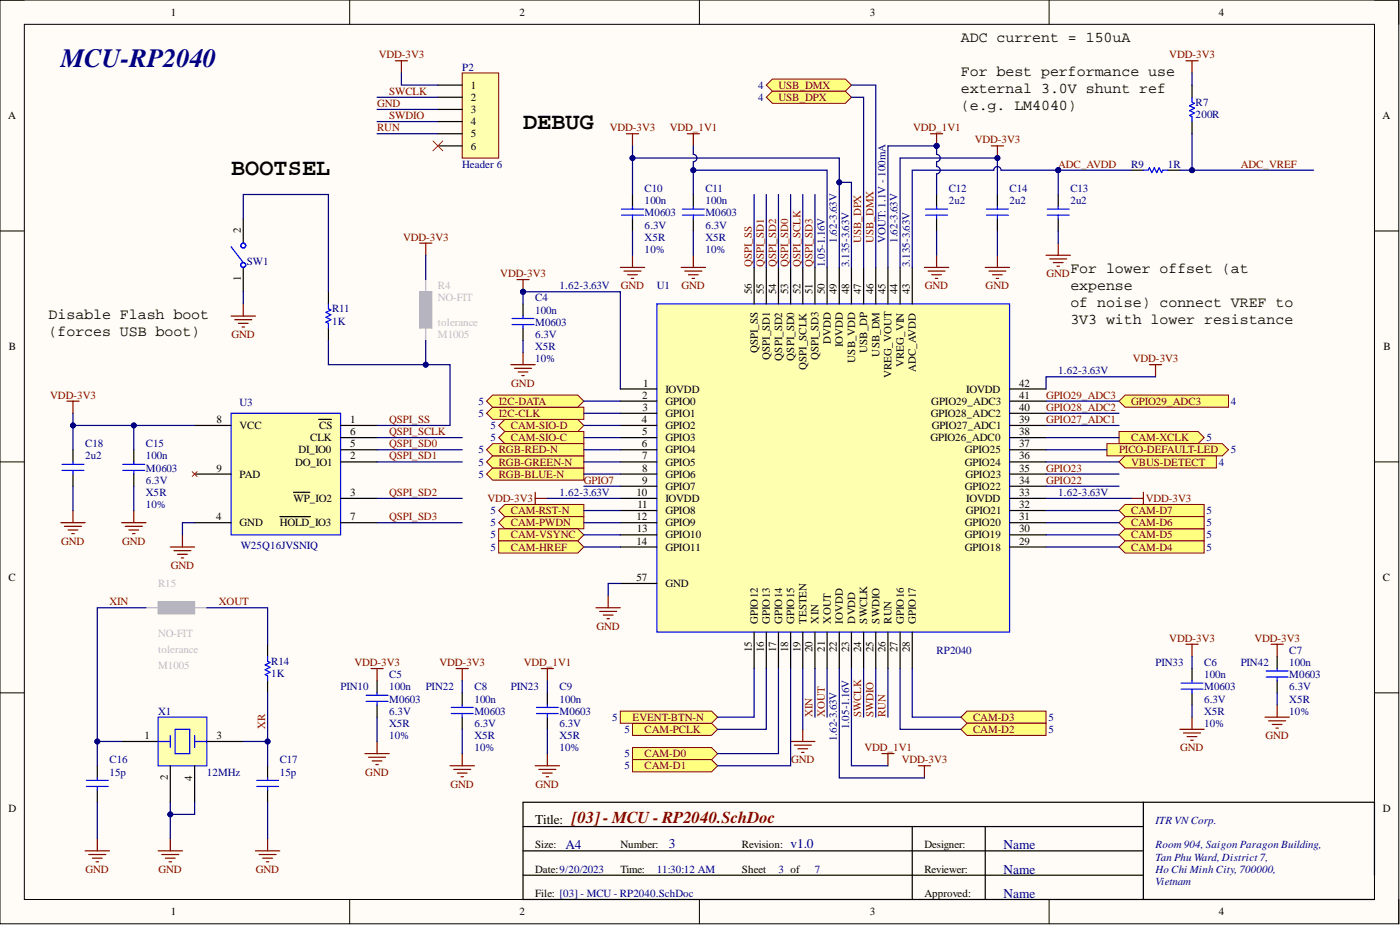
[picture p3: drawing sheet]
<svg xmlns="http://www.w3.org/2000/svg" width="292mm" height="193mm" viewBox="0 0 292 193" stroke-linecap="round" stroke-linejoin="round" font-family="sans-serif">
<path d="M0 0h291.8v192.7h-291.8z" fill-rule="evenodd" fill="#fffcf8"/>
<path d="M0 0h291.8v192.7h-291.8z" fill="none" stroke="#000" stroke-width=".21"/>
<path d="M5.1 5.1h281.7v182.5h-281.7z" fill-rule="evenodd" fill="#fffcf8"/>
<g fill="none" stroke="#000" stroke-width=".21">
<path d="M0 0h5.1M5.1 5.1h281.7v182.5h-281.7zM73 0v5.1M145.9 0v5.1M218.9 0v5.1M286.8 0h5v5.1M0 48.2h5.1M286.8 48.2h5M0 96.4h5.1M286.8 96.4h5M0 144.5h5.1M286.8 144.5h5"/>
<path d="M73 187.6v5.1M145.9 187.6v5.1M218.9 187.6v5.1M291.8 187.6v5.1"/>
</g>
<path d="M109.1 172.4h129.5M109.1 177.5h129.5M190.3 172.4v15.2M205.6 172.4v15.2M238.6 167.4v20.2M109.1 182.6h129.5M286.8 182.6v-15.2h-177.7v20.2h177.7" fill="none" stroke="#000" stroke-width=".25"/>
<circle cx="220.8" cy="35.5" r=".51" fill="#000080"/>
<circle cx="220.8" cy="35.5" r=".51" fill="none" stroke="#000080" stroke-width=".21"/>
<path d="M195.4 40.6v2.5M195.4 45.6v2.6M109.1 63.4v2.5M109.1 68.5v2.5M15.2 93.8v2.6M15.2 98.9v2.5M266.5 136.9v2.6M55.8 159.8v2.5M266.5 142v2.5M55.8 164.8v2.6" fill="none" stroke="#000" stroke-width=".25"/>
<g fill="none" stroke="#000bff" stroke-width=".25">
<path d="M193.1 44.9h4.6M193.1 43.6h4.6M195.4 43.1v.5M195.4 44.9v.7M106.8 67.7h4.6M106.8 66.4h4.6M109.1 65.9v.5M109.1 67.7v.8M12.9 98.1h4.6M12.9 96.9h4.6M15.2 96.4v.5M15.2 98.1v.8"/>
<path d="M264.2 140h4.6M266.5 139.5v.5M264.2 141.2h4.6M266.5 141.2v.8M53.5 164.1h4.6M53.5 162.8h4.6M55.8 162.3v.5M55.8 164.1v.7"/>
</g>
<path d="M137 63.4h73.6v68.5h-73.6z" fill-rule="evenodd" fill="#ffffb0"/>
<path d="M137 63.4h73.6v68.5h-73.6z" fill="none" stroke="#000bff" stroke-width=".25"/>
<g fill="none" stroke="#000" stroke-width=".25">
<path d="M157.3 55.8v7.6M159.9 55.8v7.6M162.4 55.8v7.6M165 55.8v7.6M167.5 55.8v7.6M170 55.8v7.6M172.6 55.8v7.6M175.1 55.8v7.6M177.6 55.8v7.6M180.2 55.8v7.6M182.7 55.8v7.6M185.3 55.8v7.6"/>
<path d="M187.8 55.8v7.6M190.3 55.8v7.6M129.4 81.1h7.6M129.4 83.7h7.6M129.4 86.2h7.6M129.4 88.8h7.6M129.4 91.3h7.6M129.4 93.8h7.6M129.4 96.4h7.6M129.4 98.9h7.6M210.6 81.1h7.7M210.6 83.7h7.7"/>
<path d="M210.6 86.2h7.7M210.6 88.8h7.7M210.6 91.3h7.7M210.6 93.8h7.7M210.6 96.4h7.7M210.6 98.9h7.7M129.4 101.4h7.6M129.4 104h7.6M129.4 106.5h7.6M129.4 109h7.6M129.4 111.6h7.6M129.4 114.1h7.6"/>
<path d="M210.6 101.4h7.7M210.6 104h7.7M210.6 106.5h7.7M210.6 109h7.7M210.6 111.6h7.7M210.6 114.1h7.7M129.4 121.7h7.6M157.3 131.9v7.6M159.9 131.9v7.6M162.4 131.9v7.6M165 131.9v7.6M167.5 131.9v7.6"/>
<path d="M170 131.9v7.6M172.6 131.9v7.6M175.1 131.9v7.6M177.6 131.9v7.6M180.2 131.9v7.6M182.7 131.9v7.6M185.3 131.9v7.6M187.8 131.9v7.6M190.3 131.9v7.6"/>
</g>
<path d="M87.6 60.9h2.5v7.6h-2.5z" fill-rule="evenodd" fill="#bfbebc"/>
<path d="M88.8 58.3v2.6M87.6 60.9h2.5v7.6h-2.5zM88.8 68.5v2.5" fill="none" stroke="#bfbebc" stroke-width=".25"/>
<path d="M208.1 40.6v2.5M208.1 45.6v2.6M96.4 144.5v2.6M96.4 149.6v2.5" fill="none" stroke="#000" stroke-width=".25"/>
<path d="M205.8 44.9h4.6M205.8 43.6h4.6M208.1 43.1v.5M208.1 44.9v.7M94.2 148.9h4.5M94.2 147.6h4.5M96.4 147.1v.5M96.4 148.9v.7" fill="none" stroke="#000bff" stroke-width=".25"/>
<path d="M33 125.5h7.6v2.6h-7.6z" fill-rule="evenodd" fill="#bfbebc"/>
<path d="M30.5 126.8h2.5M33 125.5h7.6v2.6h-7.6zM40.6 126.8h2.5" fill="none" stroke="#bfbebc" stroke-width=".25"/>
<path d="M144.7 40.6v2.5M144.7 45.6v2.6M78.7 142v2.5M78.7 147.1v2.5" fill="none" stroke="#000" stroke-width=".25"/>
<path d="M142.4 44.9h4.5M142.4 43.6h4.5M144.7 43.1v.5M144.7 44.9v.7M76.4 146.3h4.6M76.4 145h4.6M78.7 144.5v.5M78.7 146.3v.8" fill="none" stroke="#000bff" stroke-width=".25"/>
<path d="M33 149.6h10.1v10.2h-10.1z" fill-rule="evenodd" fill="#ffffb0"/>
<g fill="none" stroke="#000bff" stroke-width=".25">
<path d="M129.7 44.9h4.6M129.7 43.6h4.6M132 43.1v.5M132 44.9v.7M218.5 44.9h4.6M218.5 43.6h4.6M220.8 43.1v.5M220.8 44.9v.7M25.6 98.1h4.6M25.6 96.9h4.6M27.9 96.4v.5M27.9 98.1v.8"/>
<path d="M33 149.6h10.1v10.2h-10.1zM33 154.7h2.5M35.5 153.4v2.6M36.5 152.1h3.1v5.1h-3.1zM40.6 153.4v2.6M40.6 154.7h2.5M18 164.1h4.6M18 162.8h4.6M20.3 162.3v.5M20.3 164.1v.7"/>
</g>
<path d="M132 40.6v2.5M132 45.6v2.6M220.8 40.6v2.5M220.8 45.6v2.6M27.9 93.8v2.6M27.9 98.9v2.5M20.3 159.8v2.5M25.4 154.7h7.6M35.5 159.8v7.6M40.6 159.8v7.6M43.1 154.7h7.7M20.3 164.8v2.6" fill="none" stroke="#000" stroke-width=".25"/>
<path d="M48.2 86.2h22.9v25.4h-22.9z" fill-rule="evenodd" fill="#ffffb0"/>
<path d="M48.2 86.2h22.9v25.4h-22.9zM111.9 148.9h4.6M111.9 147.6h4.6M114.2 147.1v.5M114.2 148.9v.7M246.4 143.8h4.6M246.4 142.5h4.6M248.7 142v.5M248.7 143.8v.7" fill="none" stroke="#000bff" stroke-width=".25"/>
<g fill="none" stroke="#000" stroke-width=".25">
<path d="M40.6 88.8h7.6M40.6 98.9h7.6M66.5 87.5h2.7M71.1 88.8h7.6M71.1 96.4h7.6M71.1 93.8h7.6M71.1 91.3h7.6M40.6 109h7.6M58.4 107.8h6.4M61.2 102.7h3.5M71.1 104h7.6M71.1 109h7.6"/>
<path d="M248.7 139.5v2.5M114.2 144.5v2.6M114.2 149.6v2.5M248.7 144.5v2.6"/>
</g>
<g fill="none" stroke="#800000" stroke-width=".25">
<path d="M143.4 27.9h2.5M144.7 27.9v2.5M107.9 58.3h2.5M109.1 58.3v2.6M106.6 76.1h5.1M107.3 76.8h3.6M108.1 77.6h2M108.9 78.4h.5M109.1 73.5v2.6M124.4 126.8h5M125.1 127.6h3.6M125.9 128.3h2"/>
<path d="M126.6 129.1h.5M126.9 124.3v2.5M76.1 157.2h5.1M76.9 158h3.5M77.7 158.7h2M78.4 159.5h.5M78.7 154.7v2.5M165 154.7h5M165.7 155.4h3.6M166.5 156.2h2M167.2 157h.5M167.5 152.1v2.6"/>
</g>
<circle cx="109.1" cy="60.9" r=".51" fill="#000080"/>
<circle cx="109.1" cy="60.9" r=".51" fill="none" stroke="#000080" stroke-width=".21"/>
<g fill="none" stroke="#800000" stroke-width=".25">
<path d="M130.7 27.9h2.5M132 27.9v2.5M194.1 27.9h2.6M195.4 27.9v2.5M129.4 55.8h5.1M130.2 56.6h3.5M131 57.3h2M131.7 58.1h.5M132 53.3v2.5M142.1 55.8h5.1M142.9 56.6h3.5M143.6 57.3h2.1"/>
<path d="M144.4 58.1h.5M144.7 53.3v2.5M192.9 55.8h5M193.6 56.6h3.6M194.4 57.3h2M195.2 58.1h.5M195.4 53.3v2.5M218.3 53.3h5M219 54h3.6M219.8 54.8h2M220.5 55.5h.5M220.8 50.7v2.6"/>
<path d="M239.8 76.1h2.6M241.1 76.1v2.5M95.2 139.5h2.5M96.4 139.5v2.5M112.9 139.5h2.6M114.2 139.5v2.5M246.2 152.1h5M246.9 152.9h3.6M247.7 153.7h2M248.5 154.4h.5M248.7 149.6v2.5M263.9 149.6h5.1"/>
<path d="M264.7 150.4h3.5M265.5 151.1h2M266.2 151.9h.5M266.5 147.1v2.5"/>
</g>
<circle cx="195.4" cy="30.4" r=".51" fill="#000080"/>
<circle cx="195.4" cy="30.4" r=".51" fill="none" stroke="#000080" stroke-width=".21"/>
<g fill="none" stroke="#800000" stroke-width=".25">
<path d="M247.4 12.7h2.6M248.7 12.7v2.5M206.8 30.4h2.6M208.1 30.4v2.6M14 83.7h2.5M15.2 83.7v2.5M25.4 109h5.1M26.1 109.8h3.6M26.9 110.6h2M27.7 111.3h.5M27.9 106.5v2.5M35.5 114.1h5.1"/>
<path d="M36.3 114.9h3.5M37.1 115.6h2M37.8 116.4h.5M38.1 111.6v2.5M17.8 177.5h5M18.5 178.3h3.6M19.3 179h2M20 179.8h.6M20.3 175v2.5M33 177.5h5.1M33.8 178.3h3.5M34.5 179h2"/>
<path d="M35.3 179.8h.5M35.5 175v2.5M53.3 177.5h5.1M54.1 178.3h3.5M54.8 179h2M55.6 179.8h.5M55.8 175v2.5"/>
</g>
<circle cx="208.1" cy="33" r=".51" fill="#000080"/>
<circle cx="208.1" cy="33" r=".51" fill="none" stroke="#000080" stroke-width=".21"/>
<g fill="none" stroke="#800000" stroke-width=".25">
<path d="M87.6 50.7h2.5M88.8 50.7v2.6M205.6 55.8h5M206.3 56.6h3.6M207.1 57.3h2M207.8 58.1h.6M208.1 53.3v2.5M48.2 65.9h5.1M49 66.7h3.5M49.7 67.5h2.1M50.5 68.2h.5M50.8 63.4v2.5"/>
<path d="M12.7 109h5.1M13.5 109.8h3.5M14.2 110.6h2M15 111.3h.5M15.2 106.5v2.5M111.7 102.7v2.5M111.7 104h2.5M236 104h2.6M238.6 102.7v2.5M93.9 159.8h5.1M96.4 157.2v2.6M111.7 159.8h5"/>
<path d="M114.2 157.2v2.6M184 157.2h2.5M185.3 157.2v2.6M191.6 159.8h2.5M192.9 159.8v2.5M94.7 160.5h3.5M95.4 161.3h2.1M96.2 162h.5M112.4 160.5h3.6M113.2 161.3h2M113.9 162h.6"/>
</g>
<path d="M40.1 98.4l1 1M41.1 98.4l-1 1" fill="none" stroke="#f00" stroke-width=".21"/>
<path d="M104.1 88.8l1.2-1.3h15.2l1.3 1.3-1.3 1.2h-15.2z" fill-rule="evenodd" fill="#ffff80"/>
<path d="M104.1 88.8l1.2-1.3h15.2l1.3 1.3-1.3 1.2h-15.2z" fill="none" stroke="#800000" stroke-width=".21"/>
<path d="M104.1 91.3l1.2-1.3h16.5v2.6h-16.5z" fill-rule="evenodd" fill="#ffff80"/>
<path d="M104.1 91.3l1.2-1.3h16.5v2.6h-16.5z" fill="none" stroke="#800000" stroke-width=".21"/>
<path d="M104.1 109l1.2-1.2h16.5v2.5h-16.5z" fill-rule="evenodd" fill="#ffff80"/>
<path d="M104.1 109l1.2-1.2h16.5v2.5h-16.5z" fill="none" stroke="#800000" stroke-width=".21"/>
<path d="M233.5 90h16.5l1.2 1.3-1.2 1.3h-16.5z" fill-rule="evenodd" fill="#ffff80"/>
<path d="M233.5 90h16.5l1.2 1.3-1.2 1.3h-16.5z" fill="none" stroke="#800000" stroke-width=".21"/>
<path d="M132 150.9h16.5l1.2 1.2-1.2 1.3h-16.5z" fill-rule="evenodd" fill="#ffff80"/>
<path d="M132 150.9h16.5l1.2 1.2-1.2 1.3h-16.5z" fill="none" stroke="#800000" stroke-width=".21"/>
<path d="M233.5 111.6l1.2-1.3h16.5v2.5h-16.5z" fill-rule="evenodd" fill="#ffff80"/>
<path d="M233.5 111.6l1.2-1.3h16.5v2.5h-16.5z" fill="none" stroke="#800000" stroke-width=".21"/>
<path d="M233.5 109l1.2-1.2h16.5v2.5h-16.5z" fill-rule="evenodd" fill="#ffff80"/>
<path d="M233.5 109l1.2-1.2h16.5v2.5h-16.5z" fill="none" stroke="#800000" stroke-width=".21"/>
<path d="M233.5 106.5l1.2-1.3h16.5v2.6h-16.5z" fill-rule="evenodd" fill="#ffff80"/>
<path d="M233.5 106.5l1.2-1.3h16.5v2.6h-16.5z" fill="none" stroke="#800000" stroke-width=".21"/>
<path d="M233.5 114.1l1.2-1.3h16.5v2.6h-16.5z" fill-rule="evenodd" fill="#ffff80"/>
<path d="M233.5 114.1l1.2-1.3h16.5v2.6h-16.5z" fill="none" stroke="#800000" stroke-width=".21"/>
<path d="M200.5 149.6l1.3-1.3h16.5v2.6h-16.5z" fill-rule="evenodd" fill="#ffff80"/>
<path d="M200.5 149.6l1.3-1.3h16.5v2.6h-16.5z" fill="none" stroke="#800000" stroke-width=".21"/>
<path d="M200.5 152.1l1.3-1.2h16.5v2.5h-16.5z" fill-rule="evenodd" fill="#ffff80"/>
<path d="M200.5 152.1l1.3-1.2h16.5v2.5h-16.5z" fill="none" stroke="#800000" stroke-width=".21"/>
<path d="M101.5 98.9l1.3-1.3h19v2.6h-19z" fill-rule="evenodd" fill="#ffff80"/>
<path d="M101.5 98.9l1.3-1.3h19v2.6h-19z" fill="none" stroke="#800000" stroke-width=".21"/>
<path d="M101.5 96.4l1.3-1.3h19v2.5h-19z" fill-rule="evenodd" fill="#ffff80"/>
<path d="M101.5 96.4l1.3-1.3h19v2.5h-19z" fill="none" stroke="#800000" stroke-width=".21"/>
<path d="M101.5 93.8l1.3-1.2h19v2.5h-19z" fill-rule="evenodd" fill="#ffff80"/>
<path d="M101.5 93.8l1.3-1.2h19v2.5h-19z" fill="none" stroke="#800000" stroke-width=".21"/>
<path d="M230.9 92.6h24.1l1.3 1.2-1.3 1.3h-24.1z" fill-rule="evenodd" fill="#ffff80"/>
<path d="M230.9 92.6h24.1l1.3 1.2-1.3 1.3h-24.1z" fill="none" stroke="#800000" stroke-width=".21"/>
<path d="M101.5 86.2l1.3-1.2h19v2.5h-19z" fill-rule="evenodd" fill="#ffff80"/>
<path d="M101.5 86.2l1.3-1.2h19v2.5h-19z" fill="none" stroke="#800000" stroke-width=".21"/>
<path d="M101.5 83.7l1.3-1.3h17.7l1.3 1.3-1.3 1.3h-17.7z" fill-rule="evenodd" fill="#ffff80"/>
<path d="M101.5 83.7l1.3-1.3h17.7l1.3 1.3-1.3 1.3h-17.7z" fill="none" stroke="#800000" stroke-width=".21"/>
<path d="M159.9 20.3l1.3-1.3h15.2l1.2 1.3-1.2 1.3h-15.2z" fill-rule="evenodd" fill="#ffff80"/>
<path d="M159.9 20.3l1.3-1.3h15.2l1.2 1.3-1.2 1.3h-15.2z" fill="none" stroke="#800000" stroke-width=".21"/>
<path d="M159.9 17.8l1.3-1.3h15.2l1.2 1.3-1.2 1.2h-15.2z" fill-rule="evenodd" fill="#ffff80"/>
<path d="M159.9 17.8l1.3-1.3h15.2l1.2 1.3-1.2 1.2h-15.2z" fill="none" stroke="#800000" stroke-width=".21"/>
<path d="M233.5 83.7l1.2-1.3h21.6v2.6h-21.6z" fill-rule="evenodd" fill="#ffff80"/>
<path d="M233.5 83.7l1.2-1.3h21.6v2.6h-21.6z" fill="none" stroke="#800000" stroke-width=".21"/>
<path d="M233.5 96.4l1.2-1.3h19.1v2.5h-19.1z" fill-rule="evenodd" fill="#ffff80"/>
<path d="M233.5 96.4l1.2-1.3h19.1v2.5h-19.1z" fill="none" stroke="#800000" stroke-width=".21"/>
<path d="M77.4 139.5h2.5M78.7 139.5v2.5" fill="none" stroke="#800000" stroke-width=".25"/>
<path d="M104.1 106.5l1.2-1.3h16.5v2.6h-16.5z" fill-rule="evenodd" fill="#ffff80"/>
<path d="M104.1 106.5l1.2-1.3h16.5v2.6h-16.5z" fill="none" stroke="#800000" stroke-width=".21"/>
<path d="M104.1 110.3h16.4l1.3 1.3-1.3 1.2h-16.4z" fill-rule="evenodd" fill="#ffff80"/>
<path d="M104.1 110.3h16.4l1.3 1.3-1.3 1.2h-16.4z" fill="none" stroke="#800000" stroke-width=".21"/>
<path d="M104.1 112.8h16.4l1.3 1.3-1.3 1.3h-16.4z" fill-rule="evenodd" fill="#ffff80"/>
<path d="M104.1 112.8h16.4l1.3 1.3-1.3 1.3h-16.4z" fill="none" stroke="#800000" stroke-width=".21"/>
<path d="M129.4 148.3h19.1l1.2 1.3-1.2 1.3h-19.1z" fill-rule="evenodd" fill="#ffff80"/>
<path d="M129.4 148.3h19.1l1.2 1.3-1.2 1.3h-19.1z" fill="none" stroke="#800000" stroke-width=".21"/>
<path d="M132 156h16.5l1.2 1.2-1.2 1.3h-16.5z" fill-rule="evenodd" fill="#ffff80"/>
<path d="M132 156h16.5l1.2 1.2-1.2 1.3h-16.5z" fill="none" stroke="#800000" stroke-width=".21"/>
<path d="M132 158.5h16.5l1.2 1.3-1.2 1.2h-16.5z" fill-rule="evenodd" fill="#ffff80"/>
<path d="M132 158.5h16.5l1.2 1.3-1.2 1.2h-16.5z" fill="none" stroke="#800000" stroke-width=".21"/>
<path d="M247.4 134.4h2.6M248.7 134.4v2.5M265.2 134.4h2.5M266.5 134.4v2.5" fill="none" stroke="#800000" stroke-width=".25"/>
<path d="M96.4 15.2h7.7v17.8h-7.7z" fill-rule="evenodd" fill="#ffffb0"/>
<path d="M96.4 15.2h7.7v17.8h-7.7z" fill="none" stroke="#800000" stroke-width=".21"/>
<g fill="none" stroke="#000" stroke-width=".25">
<path d="M91.4 17.8h5M248.7 17.8v2.5M91.4 20.3h5M91.4 22.8h5M91.4 25.4h5M91.4 27.9h5M91.4 30.4h5M236 35.5h2.6M243.6 35.5h2.6M248.7 25.4v2.5M50.8 45.6v5.1M50.8 55.8v5.1"/>
<path d="M68.5 60.9v2.5M68.5 68.5v2.5M55.8 134.4v2.5M55.8 142v2.5"/>
</g>
<path d="M90.3 29.4l2.1 2M92.4 29.4l-2.1 2" fill="none" stroke="#f00" stroke-width=".21"/>
<path d="M82.5 12.7h2.5M83.7 12.7v2.5" fill="none" stroke="#800000" stroke-width=".25"/>
<g fill="none" stroke="#00f" stroke-width=".25">
<path d="M238.6 35.5h1l.2-.5 .5 1 .5-1 .5 1 .6-1 .5 1 .2-.5h1M248.7 20.3v1l.5 .3-1 .5 1 .5-1 .5 1 .5-1 .5 .5 .2v1.1M48.2 51.5l2.6 3.3M68.5 63.4v1l.5 .3-1 .5 1 .5-1 .5 1 .5-1 .5 .5 .3v1M55.8 136.9v1l.5 .3-1 .5 1 .5-1 .5 1 .5-1 .5 .5 .3v1"/>
<circle cx="50.8" cy="51.2" r=".51"/>
<circle cx="50.8" cy="55.3" r=".51"/>
</g>
<path d="M248.7 15.2v2.6M15.2 88.8h12.7v5" fill="none" stroke="#000080" stroke-width=".25"/>
<circle cx="27.9" cy="88.8" r=".51" fill="#000080"/>
<circle cx="27.9" cy="88.8" r=".51" fill="none" stroke="#000080" stroke-width=".21"/>
<circle cx="15.2" cy="88.8" r=".51" fill="#000080"/>
<circle cx="15.2" cy="88.8" r=".51" fill="none" stroke="#000080" stroke-width=".21"/>
<path d="M25.4 154.7h-5.1v5.1" fill="none" stroke="#000080" stroke-width=".25"/>
<circle cx="20.3" cy="154.7" r=".51" fill="#000080"/>
<circle cx="20.3" cy="154.7" r=".51" fill="none" stroke="#000080" stroke-width=".21"/>
<path d="M30.5 126.8h-10.2v27.9" fill="none" stroke="#000080" stroke-width=".25"/>
<circle cx="20.3" cy="154.7" r=".51" fill="#000080"/>
<circle cx="20.3" cy="154.7" r=".51" fill="none" stroke="#000080" stroke-width=".21"/>
<path d="M27.9 88.8h12.7" fill="none" stroke="#000080" stroke-width=".25"/>
<circle cx="27.9" cy="88.8" r=".51" fill="#000080"/>
<circle cx="27.9" cy="88.8" r=".51" fill="none" stroke="#000080" stroke-width=".21"/>
<path d="M40.6 167.4v2.5h-5.1" fill="none" stroke="#000080" stroke-width=".25"/>
<circle cx="35.5" cy="169.9" r=".51" fill="#000080"/>
<circle cx="35.5" cy="169.9" r=".51" fill="none" stroke="#000080" stroke-width=".21"/>
<path d="M40.6 109h-2.5v2.6M43.1 126.8h12.7v7.6M50.8 154.7h5" fill="none" stroke="#000080" stroke-width=".25"/>
<circle cx="55.8" cy="154.7" r=".51" fill="#000080"/>
<circle cx="55.8" cy="154.7" r=".51" fill="none" stroke="#000080" stroke-width=".21"/>
<path d="M50.8 45.6v-5h17.7v20.3M68.5 71v5.1h20.3v-5.1" fill="none" stroke="#000080" stroke-width=".25"/>
<circle cx="88.8" cy="76.1" r=".51" fill="#000080"/>
<circle cx="88.8" cy="76.1" r=".51" fill="none" stroke="#000080" stroke-width=".21"/>
<path d="M88.8 76.1h5.1v12.7h-15.2M78.7 96.4h17.7M78.7 93.8h17.7M78.7 91.3h17.7M78.7 109h17.7M78.7 104h17.7" fill="none" stroke="#000080" stroke-width=".25"/>
<circle cx="88.8" cy="76.1" r=".51" fill="#000080"/>
<circle cx="88.8" cy="76.1" r=".51" fill="none" stroke="#000080" stroke-width=".21"/>
<path d="M83.7 15.2v2.6h7.7M78.7 27.9h12.7M78.7 25.4h12.7M78.7 22.8h12.7M78.7 20.3h12.7M109.1 60.9h20.3v20.2" fill="none" stroke="#000080" stroke-width=".25"/>
<circle cx="109.1" cy="60.9" r=".51" fill="#000080"/>
<circle cx="109.1" cy="60.9" r=".51" fill="none" stroke="#000080" stroke-width=".21"/>
<g fill="none" stroke="#000080" stroke-width=".25">
<path d="M132 40.6v-7.6h43.1v22.8M121.8 98.9h7.6M121.8 96.4h7.6M121.8 93.8h7.6M121.8 91.3h7.6M121.8 88.8h7.6M121.8 86.2h7.6M121.8 83.7h7.6M114.2 104h15.2M121.8 114.1h7.6M121.8 111.6h7.6M121.8 109h7.6"/>
<path d="M121.8 106.5h7.6M121.8 101.4h7.6M129.4 121.7h-2.5v2.6"/>
</g>
<circle cx="175.1" cy="38" r=".51" fill="#000080"/>
<circle cx="175.1" cy="38" r=".51" fill="none" stroke="#000080" stroke-width=".21"/>
<circle cx="132" cy="33" r=".51" fill="#000080"/>
<circle cx="132" cy="33" r=".51" fill="none" stroke="#000080" stroke-width=".21"/>
<path d="M144.7 35.5h27.9v20.3" fill="none" stroke="#000080" stroke-width=".25"/>
<circle cx="144.7" cy="35.5" r=".51" fill="#000080"/>
<circle cx="144.7" cy="35.5" r=".51" fill="none" stroke="#000080" stroke-width=".21"/>
<path d="M175.1 38h2.5v17.8M157.3 139.5v10.1h-7.6M159.9 139.5v12.6h-10.2M162.4 139.5v17.7h-12.7M165 139.5v20.3h-15.3M175.1 139.5v22.8h17.8" fill="none" stroke="#000080" stroke-width=".25"/>
<circle cx="175.1" cy="38" r=".51" fill="#000080"/>
<circle cx="175.1" cy="38" r=".51" fill="none" stroke="#000080" stroke-width=".21"/>
<path d="M177.6 17.8h5.1v38M177.6 20.3h2.6v35.5M195.4 30.4h-10.1v25.4M177.6 139.5v20.3h7.7" fill="none" stroke="#000080" stroke-width=".25"/>
<circle cx="195.4" cy="30.4" r=".51" fill="#000080"/>
<circle cx="195.4" cy="30.4" r=".51" fill="none" stroke="#000080" stroke-width=".21"/>
<path d="M208.1 40.6v-7.6h-20.3v22.8M187.8 139.5v12.6h12.7" fill="none" stroke="#000080" stroke-width=".25"/>
<circle cx="208.1" cy="33" r=".51" fill="#000080"/>
<circle cx="208.1" cy="33" r=".51" fill="none" stroke="#000080" stroke-width=".21"/>
<path d="M236 35.5h-27.1a.76 .76 0 0 0-.8-.8 .76 .76 0 0 0-.8 .8h-17v20.3M190.3 139.5v10.1h10.2" fill="none" stroke="#000080" stroke-width=".25"/>
<circle cx="220.8" cy="35.5" r=".51" fill="#000080"/>
<circle cx="220.8" cy="35.5" r=".51" fill="none" stroke="#000080" stroke-width=".21"/>
<g fill="none" stroke="#000080" stroke-width=".25">
<path d="M248.7 27.9v7.6h-2.5M241.1 78.6h-22.8v2.5M218.3 98.9h15.2M218.3 96.4h15.2M218.3 93.8h12.6M218.3 91.3h15.2M218.3 88.8h15.2M218.3 86.2h15.2M218.3 83.7h15.2M218.3 114.1h15.2M218.3 111.6h15.2M218.3 109h15.2"/>
<path d="M218.3 106.5h15.2M218.3 104h17.7M218.3 101.4h15.2"/>
</g>
<circle cx="248.7" cy="35.5" r=".51" fill="#000080"/>
<circle cx="248.7" cy="35.5" r=".51" fill="none" stroke="#000080" stroke-width=".21"/>
<path d="M248.7 35.5h25.4" fill="none" stroke="#000080" stroke-width=".25"/>
<circle cx="248.7" cy="35.5" r=".51" fill="#000080"/>
<circle cx="248.7" cy="35.5" r=".51" fill="none" stroke="#000080" stroke-width=".21"/>
<path d="M15.2 86.2v7.6M15.2 101.4v5.1" fill="none" stroke="#000080" stroke-width=".25"/>
<circle cx="15.2" cy="88.8" r=".51" fill="#000080"/>
<circle cx="15.2" cy="88.8" r=".51" fill="none" stroke="#000080" stroke-width=".21"/>
<path d="M27.9 101.4v5.1M20.3 167.4v7.6M35.5 167.4v7.6" fill="none" stroke="#000080" stroke-width=".25"/>
<circle cx="35.5" cy="169.9" r=".51" fill="#000080"/>
<circle cx="35.5" cy="169.9" r=".51" fill="none" stroke="#000080" stroke-width=".21"/>
<path d="M50.8 60.9v2.5M55.8 144.5v15.3M55.8 167.4v7.6" fill="none" stroke="#000080" stroke-width=".25"/>
<circle cx="55.8" cy="154.7" r=".51" fill="#000080"/>
<circle cx="55.8" cy="154.7" r=".51" fill="none" stroke="#000080" stroke-width=".21"/>
<path d="M88.8 53.3v5M109.1 60.9v2.5M109.1 71v2.5M78.7 149.6v5.1M96.4 142v2.5M96.4 152.1v5.1" fill="none" stroke="#000080" stroke-width=".25"/>
<circle cx="109.1" cy="60.9" r=".51" fill="#000080"/>
<circle cx="109.1" cy="60.9" r=".51" fill="none" stroke="#000080" stroke-width=".21"/>
<path d="M132 30.4v2.6M132 48.2v5.1M114.2 142v2.5M114.2 152.1v5.1" fill="none" stroke="#000080" stroke-width=".25"/>
<circle cx="132" cy="33" r=".51" fill="#000080"/>
<circle cx="132" cy="33" r=".51" fill="none" stroke="#000080" stroke-width=".21"/>
<path d="M144.7 30.4v1.8a.76 .76 0 0 1 .7 .8 .76 .76 0 0 1-.7 .7v6.9M144.7 48.2v5.1" fill="none" stroke="#000080" stroke-width=".25"/>
<circle cx="144.7" cy="35.5" r=".51" fill="#000080"/>
<circle cx="144.7" cy="35.5" r=".51" fill="none" stroke="#000080" stroke-width=".21"/>
<g fill="none" stroke="#000080" stroke-width=".25">
<path d="M195.4 30.4v1.8a.76 .76 0 0 1 .8 .8 .76 .76 0 0 1-.8 .7v1a.76 .76 0 0 1 .8 .8 .76 .76 0 0 1-.8 .8v4.3M157.3 40.6v15.2M159.9 40.6v15.2M162.4 40.6v15.2M165 40.6v15.2M167.5 40.6v15.2M170 40.6v15.2M195.4 48.2v5.1M167.5 139.5v12.6M170 139.5v10.1M172.6 139.5v10.1M180.2 139.5v10.1"/>
<path d="M182.7 139.5v10.1M185.3 139.5v10.1"/>
</g>
<circle cx="195.4" cy="30.4" r=".51" fill="#000080"/>
<circle cx="195.4" cy="30.4" r=".51" fill="none" stroke="#000080" stroke-width=".21"/>
<path d="M220.8 35.5v5.1M208.1 48.2v5.1M220.8 48.2v2.5" fill="none" stroke="#000080" stroke-width=".25"/>
<circle cx="220.8" cy="35.5" r=".51" fill="#000080"/>
<circle cx="220.8" cy="35.5" r=".51" fill="none" stroke="#000080" stroke-width=".21"/>
<path d="M248.7 136.9v2.6M248.7 147.1v2.5M266.5 144.5v2.6" fill="none" stroke="#000080" stroke-width=".25"/>
<text font-size="5.5" fill="#000080" x="12.7" y="14">MCU-RP2040</text>
<g font-size="4.9">
<text x="109.1" y="27">DEBUG</text>
<text x="48.2" y="36.6">BOOTSEL</text>
</g>
<text font-size="3.5" fill="#800000" x="119.3" y="171.7">[03]- MCU - RP2040.SchDoc</text>
<g font-size="3.1">
<text x="200.5" y="8.7">ADC current = 150uA</text>
<text x="200.5" y="15.8">For best performance use</text>
<text x="200.5" y="19.4">external 3.0V shunt ref</text>
<text x="200.5" y="22.9">(e.g. LM4040)</text>
<text x="223.3" y="56.9">For lower offset (at</text>
<text x="223.3" y="60.4">expense</text>
<text x="223.3" y="64">of noise) connect VREF to</text>
<text x="10.2" y="66.5">Disable Flash boot</text>
<text x="10.2" y="70.1">(forces USB boot)</text>
<text x="223.3" y="67.5">3V3 with lower resistance</text>
</g>
<text font-size="2.8" x="111.7" y="171.8">Title:</text>
<g font-size="2.8" fill="#000080">
<text x="118" y="177.2">A4</text>
<text x="139.6" y="176.9">3</text>
<text x="165" y="176.9">v1.0</text>
<text x="209.4" y="177.2">Name</text>
<text x="209.4" y="182.2">Name</text>
<text x="209.4" y="187.3">Name</text>
</g>
<g font-size="2.3">
<text x="35.6" y="3.3">1</text>
<text x="108.4" y="3.3">2</text>
<text x="181.5" y="3.3">3</text>
<text x="254.3" y="3.3">4</text>
<text x="98.2" y="18.5">1</text>
<text x="98.2" y="21.1">2</text>
<text x="98.2" y="23.6">3</text>
<text x="1.7" y="24.9">A</text>
<text x="98.2" y="26.1">4</text>
<text x="98.2" y="28.7">5</text>
<text x="288.5" y="24.9">A</text>
<text x="98.2" y="31.2">6</text>
<text x="50.2" y="48.7" transform="rotate(-90 50.2 48.7)">2</text>
<text x="50.2" y="58.7" transform="rotate(-90 50.2 58.7)">1</text>
<text x="156.8" y="61.4" transform="rotate(-90 156.8 61.4)">56</text>
<text x="159.4" y="61.4" transform="rotate(-90 159.4 61.4)">55</text>
<text x="161.9" y="61.4" transform="rotate(-90 161.9 61.4)">54</text>
<text x="164.5" y="61.4" transform="rotate(-90 164.5 61.4)">53</text>
<text x="167" y="61.4" transform="rotate(-90 167 61.4)">52</text>
<text x="169.5" y="61.4" transform="rotate(-90 169.5 61.4)">51</text>
<text x="172.1" y="61.4" transform="rotate(-90 172.1 61.4)">50</text>
<text x="174.6" y="61.4" transform="rotate(-90 174.6 61.4)">49</text>
<text x="177.1" y="61.4" transform="rotate(-90 177.1 61.4)">48</text>
<text x="179.7" y="61.4" transform="rotate(-90 179.7 61.4)">47</text>
<text x="182.2" y="61.4" transform="rotate(-90 182.2 61.4)">46</text>
<text x="184.8" y="61.4" transform="rotate(-90 184.8 61.4)">45</text>
<text x="187.3" y="61.4" transform="rotate(-90 187.3 61.4)">44</text>
<text x="189.8" y="61.4" transform="rotate(-90 189.8 61.4)">43</text>
<text x="173.3" y="71.7" transform="rotate(-90 173.3 71.7)">DVDD</text>
<text x="1.9" y="73">B</text>
<text x="158.1" y="73.7" transform="rotate(-90 158.1 73.7)">QSPI_SS</text>
<text x="160.6" y="75.1" transform="rotate(-90 160.6 75.1)">QSPI_SD1</text>
<text x="163.2" y="75.2" transform="rotate(-90 163.2 75.2)">QSPI_SD2</text>
<text x="165.7" y="75.2" transform="rotate(-90 165.7 75.2)">QSPI_SD0</text>
<text x="168.3" y="77.2" transform="rotate(-90 168.3 77.2)">QSPI_SCLK</text>
<text x="170.8" y="75.1" transform="rotate(-90 170.8 75.1)">QSPI_SD3</text>
<text x="175.9" y="72.4" transform="rotate(-90 175.9 72.4)">IOVDD</text>
<text x="178.4" y="75.7" transform="rotate(-90 178.4 75.7)">USB_VDD</text>
<text x="180.9" y="73.6" transform="rotate(-90 180.9 73.6)">USB_DP</text>
<text x="183.5" y="74.4" transform="rotate(-90 183.5 74.4)">USB_DM</text>
<text x="188.6" y="76.6" transform="rotate(-90 188.6 76.6)">VREG_VIN</text>
<text x="191.1" y="77.7" transform="rotate(-90 191.1 77.7)">ADC_AVDD</text>
<text x="288.6" y="73">B</text>
<text x="134" y="83.2">2</text>
<text x="134.2" y="80.6">1</text>
<text x="138.8" y="81.9">IOVDD</text>
<text x="186" y="78.9" transform="rotate(-90 186 78.9)">VREG_VOUT</text>
<text x="201.6" y="81.9">IOVDD</text>
<text x="212.7" y="83.2">41</text>
<text x="212.7" y="80.6">42</text>
<text x="45.2" y="88.2">8</text>
<text x="50" y="89.5">VCC</text>
<text x="66.6" y="89.5">CS</text>
<text x="73.1" y="88.2">1</text>
<text x="133.9" y="88.2">4</text>
<text x="134.1" y="85.7">3</text>
<text x="138.8" y="84.4">GPIO0</text>
<text x="138.8" y="87">GPIO1</text>
<text x="138.8" y="89.5">GPIO2</text>
<text x="194.2" y="87">GPIO28_ADC2</text>
<text x="194.3" y="84.4">GPIO29_ADC3</text>
<text x="194.4" y="89.5">GPIO27_ADC1</text>
<text x="212.7" y="88.2">39</text>
<text x="212.7" y="85.7">40</text>
<text x="62.3" y="94.6">DI_IO0</text>
<text x="64.7" y="92.1">CLK</text>
<text x="73.1" y="95.9">2</text>
<text x="73.1" y="93.3">5</text>
<text x="73.1" y="90.8">6</text>
<text x="133.9" y="93.3">6</text>
<text x="134" y="90.8">5</text>
<text x="134" y="95.9">7</text>
<text x="138.8" y="92.1">GPIO3</text>
<text x="138.8" y="94.6">GPIO4</text>
<text x="194.1" y="92.1">GPIO26_ADC0</text>
<text x="201.3" y="94.6">GPIO25</text>
<text x="212.7" y="95.9">36</text>
<text x="212.7" y="93.3">37</text>
<text x="212.7" y="90.8">38</text>
<text x="45.2" y="98.4">9</text>
<text x="50" y="99.7">PAD</text>
<text x="61.6" y="97.1">DO_IO1</text>
<text x="134" y="98.4">8</text>
<text x="134" y="100.9">9</text>
<text x="138.8" y="97.1">GPIO5</text>
<text x="138.8" y="99.7">GPIO6</text>
<text x="201.3" y="97.1">GPIO24</text>
<text x="201.4" y="99.7">GPIO23</text>
<text x="212.7" y="100.9">34</text>
<text x="212.7" y="98.4">35</text>
<text x="61.2" y="104.7">WP_IO2</text>
<text x="73.1" y="103.5">3</text>
<text x="132.8" y="103.5">10</text>
<text x="133" y="106">11</text>
<text x="138.8" y="102.2">GPIO7</text>
<text x="138.8" y="104.7">IOVDD</text>
<text x="138.8" y="107.3">GPIO8</text>
<text x="201.3" y="102.2">GPIO22</text>
<text x="201.5" y="107.3">GPIO21</text>
<text x="201.6" y="104.7">IOVDD</text>
<text x="212.7" y="106">32</text>
<text x="212.7" y="103.5">33</text>
<text x="45.1" y="108.5">4</text>
<text x="50" y="109.8">GND</text>
<text x="58.4" y="109.8">HOLD_IO3</text>
<text x="73.1" y="108.5">7</text>
<text x="132.8" y="108.5">12</text>
<text x="132.8" y="113.6">14</text>
<text x="132.9" y="111.1">13</text>
<text x="138.8" y="109.8">GPIO9</text>
<text x="138.8" y="112.3">GPIO10</text>
<text x="201.3" y="112.3">GPIO19</text>
<text x="201.3" y="109.8">GPIO20</text>
<text x="212.7" y="113.6">29</text>
<text x="212.7" y="111.1">30</text>
<text x="212.7" y="108.5">31</text>
<text x="138.8" y="114.9">GPIO11</text>
<text x="201.3" y="114.9">GPIO18</text>
<text x="1.8" y="121.2">C</text>
<text x="132.8" y="121.2">57</text>
<text x="138.8" y="122.5">GND</text>
<text x="288.5" y="121.2">C</text>
<text x="158.1" y="130.1" transform="rotate(-90 158.1 130.1)">GPIO12</text>
<text x="160.6" y="130.1" transform="rotate(-90 160.6 130.1)">GPIO13</text>
<text x="163.2" y="130.1" transform="rotate(-90 163.2 130.1)">GPIO14</text>
<text x="165.7" y="130.1" transform="rotate(-90 165.7 130.1)">GPIO15</text>
<text x="168.3" y="130.1" transform="rotate(-90 168.3 130.1)">TESTEN</text>
<text x="170.8" y="130.1" transform="rotate(-90 170.8 130.1)">XIN</text>
<text x="173.3" y="130.1" transform="rotate(-90 173.3 130.1)">XOUT</text>
<text x="175.9" y="130.1" transform="rotate(-90 175.9 130.1)">IOVDD</text>
<text x="178.4" y="130.1" transform="rotate(-90 178.4 130.1)">DVDD</text>
<text x="180.9" y="130.1" transform="rotate(-90 180.9 130.1)">SWCLK</text>
<text x="183.5" y="130.1" transform="rotate(-90 183.5 130.1)">SWDIO</text>
<text x="186" y="130.1" transform="rotate(-90 186 130.1)">RUN</text>
<text x="188.6" y="130.1" transform="rotate(-90 188.6 130.1)">GPIO16</text>
<text x="191.1" y="130.1" transform="rotate(-90 191.1 130.1)">GPIO17</text>
<text x="156.8" y="136" transform="rotate(-90 156.8 136)">15</text>
<text x="159.4" y="136.1" transform="rotate(-90 159.4 136.1)">16</text>
<text x="161.9" y="136.1" transform="rotate(-90 161.9 136.1)">17</text>
<text x="164.5" y="136.1" transform="rotate(-90 164.5 136.1)">18</text>
<text x="167" y="136.1" transform="rotate(-90 167 136.1)">19</text>
<text x="169.5" y="136.1" transform="rotate(-90 169.5 136.1)">20</text>
<text x="172.1" y="135.9" transform="rotate(-90 172.1 135.9)">21</text>
<text x="174.6" y="136.1" transform="rotate(-90 174.6 136.1)">22</text>
<text x="177.1" y="136" transform="rotate(-90 177.1 136)">23</text>
<text x="179.7" y="136.1" transform="rotate(-90 179.7 136.1)">24</text>
<text x="182.2" y="136" transform="rotate(-90 182.2 136)">25</text>
<text x="184.8" y="136.1" transform="rotate(-90 184.8 136.1)">26</text>
<text x="187.3" y="136.1" transform="rotate(-90 187.3 136.1)">27</text>
<text x="189.8" y="136.1" transform="rotate(-90 189.8 136.1)">28</text>
<text x="30.1" y="154.2">1</text>
<text x="45.2" y="154.2">3</text>
<text x="35" y="162.8" transform="rotate(-90 35 162.8)">2</text>
<text x="40.1" y="162.9" transform="rotate(-90 40.1 162.9)">4</text>
<text x="1.8" y="169.4">D</text>
<text x="288.5" y="169.4">D</text>
<text x="111.7" y="177">Size:</text>
<text x="129.4" y="177">Number:</text>
<text x="154.8" y="177">Revision:</text>
<text x="192.9" y="177">Designer:</text>
<text x="111.7" y="182.1">Date:9/20/2023</text>
<text x="129.4" y="182.1">Time:</text>
<text x="154.8" y="182.1">Sheet</text>
<text x="192.9" y="182.1">Reviewer:</text>
<text x="35.6" y="190.9">1</text>
<text x="108.4" y="190.9">2</text>
<text x="111.7" y="187.1">File: [03] - MCU - RP2040.SchDoc</text>
<text x="181.5" y="190.9">3</text>
<text x="192.9" y="187.1">Approved:</text>
<text x="254.3" y="190.9">4</text>
</g>
<g font-size="2.3" fill="#800000">
<text x="79" y="12.2">VDD-3V3</text>
<text x="244" y="12.2">VDD-3V3</text>
<text x="78.7" y="22.3">GND</text>
<text x="81.2" y="19.8">SWCLK</text>
<text x="162.4" y="21.1">USB_DPX</text>
<text x="162.4" y="18.5">USB_DMX</text>
<text x="81.2" y="24.9">SWDIO</text>
<text x="127.2" y="27.4">VDD-3V3</text>
<text x="139.7" y="27.4">VDD_1V1</text>
<text x="190.5" y="27.4">VDD_1V1</text>
<text x="203.4" y="29.9">VDD-3V3</text>
<text x="84.1" y="50.2">VDD-3V3</text>
<text x="104.4" y="57.8">VDD-3V3</text>
<text x="218.3" y="57.8">GND</text>
<text x="129.5" y="60.4">GND</text>
<text x="142.2" y="60.4">GND</text>
<text x="193" y="60.4">GND</text>
<text x="205.6" y="60.4">GND</text>
<text x="48.3" y="70.5">GND</text>
<text x="236.4" y="75.6">VDD-3V3</text>
<text x="10.5" y="83.2">VDD-3V3</text>
<text x="106.7" y="80.6">GND</text>
<text x="104.1" y="87">I2C-CLK</text>
<text x="104.1" y="84.4">I2C-DATA</text>
<text x="106.6" y="89.5">CAM-SIO-D</text>
<text x="236" y="84.4">GPIO29_ADC3</text>
<text x="104.1" y="94.6">RGB-RED-N</text>
<text x="106.6" y="92.1">CAM-SIO-C</text>
<text x="233.5" y="94.6">PICO-DEFAULT-LED</text>
<text x="236" y="92.1">CAM-XCLK</text>
<text x="104.1" y="99.7">RGB-BLUE-N</text>
<text x="104.1" y="97.1">RGB-GREEN-N</text>
<text x="236" y="97.1">VBUS-DETECT</text>
<text x="101.7" y="104.7">VDD-3V3</text>
<text x="106.6" y="107.3">CAM-RST-N</text>
<text x="236" y="107.3">CAM-D7</text>
<text x="239.1" y="104.7">VDD-3V3</text>
<text x="12.8" y="113.6">GND</text>
<text x="25.5" y="113.6">GND</text>
<text x="106.6" y="109.8">CAM-PWDN</text>
<text x="106.6" y="112.3">CAM-VSYNC</text>
<text x="236" y="112.3">CAM-D5</text>
<text x="236" y="109.8">CAM-D6</text>
<text x="35.6" y="118.7">GND</text>
<text x="106.6" y="114.9">CAM-HREF</text>
<text x="236" y="114.9">CAM-D4</text>
<text x="124.4" y="131.4">GND</text>
<text x="244" y="133.9">VDD-3V3</text>
<text x="261.7" y="133.9">VDD-3V3</text>
<text x="73.9" y="139">VDD-3V3</text>
<text x="91.7" y="139">VDD-3V3</text>
<text x="109.3" y="139">VDD_1V1</text>
<text x="132" y="150.4">EVENT-BTN-N</text>
<text x="134.5" y="152.9">CAM-PCLK</text>
<text x="203" y="150.4">CAM-D3</text>
<text x="203" y="152.9">CAM-D2</text>
<text x="264" y="154.2">GND</text>
<text x="76.2" y="161.8">GND</text>
<text x="134.5" y="158">CAM-D0</text>
<text x="134.5" y="160.5">CAM-D1</text>
<text x="165" y="159.2">GND</text>
<text x="180.4" y="156.7">VDD_1V1</text>
<text x="188.1" y="159.2">VDD-3V3</text>
<text x="246.3" y="156.7">GND</text>
<text x="94" y="164.3">GND</text>
<text x="111.7" y="164.3">GND</text>
<text x="17.8" y="182.1">GND</text>
<text x="33.1" y="182.1">GND</text>
<text x="53.4" y="182.1">GND</text>
</g>
<g font-size="2.3" fill="#000080">
<text x="96.4" y="14.7">P2</text>
<text x="158.2" y="21.1">4</text>
<text x="158.2" y="18.5">4</text>
<text x="249.5" y="22.1">R7</text>
<text x="249.5" y="24.6">200R</text>
<text x="96.4" y="35">Header 6</text>
<text x="236" y="35">R9</text>
<text x="243.6" y="35">1R</text>
<text x="134.5" y="40.1">C10</text>
<text x="147.2" y="40.1">C11</text>
<text x="197.9" y="40.1">C12</text>
<text x="210.6" y="40.1">C14</text>
<text x="223.3" y="40.1">C13</text>
<text x="134.5" y="45.1">M0603</text>
<text x="134.5" y="47.7">6.3V</text>
<text x="134.5" y="42.6">100n</text>
<text x="147.2" y="45.1">M0603</text>
<text x="147.2" y="47.7">6.3V</text>
<text x="147.2" y="42.6">100n</text>
<text x="197.9" y="42.6">2u2</text>
<text x="210.6" y="42.6">2u2</text>
<text x="223.3" y="42.6">2u2</text>
<text x="134.5" y="50.2">X5R</text>
<text x="134.5" y="52.7">10%</text>
<text x="147.2" y="50.2">X5R</text>
<text x="147.2" y="52.7">10%</text>
<text x="174.6" y="50.7" transform="rotate(-90 174.6 50.7)">1.62-3.63V</text>
<text x="184.8" y="50.7" transform="rotate(-90 184.8 50.7)">VOUT:1.1V - 100mA</text>
<text x="187.3" y="50.7" transform="rotate(-90 187.3 50.7)">1.62-3.63V</text>
<text x="51.5" y="55.3">SW1</text>
<text x="172.1" y="55.8" transform="rotate(-90 172.1 55.8)">1.05-1.16V</text>
<text x="177.1" y="55.8" transform="rotate(-90 177.1 55.8)">3.135-3.63V</text>
<text x="189.8" y="55.8" transform="rotate(-90 189.8 55.8)">3.135-3.63V</text>
<text x="69.3" y="65.2">R11</text>
<text x="111.7" y="62.9">C4</text>
<text x="111.7" y="65.4">100n</text>
<text x="116.7" y="60.4">1.62-3.63V</text>
<text x="137" y="60.4">U1</text>
<text x="69.3" y="67.7">1K</text>
<text x="111.7" y="68">M0603</text>
<text x="111.7" y="70.5">6.3V</text>
<text x="111.7" y="73">X5R</text>
<text x="111.7" y="75.6">10%</text>
<text x="220.8" y="78.1">1.62-3.63V</text>
<text x="50" y="84.7">U3</text>
<text x="99.8" y="87">5</text>
<text x="99.8" y="84.4">5</text>
<text x="102.4" y="89.5">5</text>
<text x="256.8" y="84.4">4</text>
<text x="17.8" y="93.3">C18</text>
<text x="17.8" y="95.9">2u2</text>
<text x="30.5" y="93.3">C15</text>
<text x="30.5" y="95.9">100n</text>
<text x="99.8" y="94.6">5</text>
<text x="102.4" y="92.1">5</text>
<text x="251.8" y="92.1">5</text>
<text x="256.8" y="94.6">5</text>
<text x="30.5" y="98.4">M0603</text>
<text x="30.5" y="100.9">6.3V</text>
<text x="99.8" y="99.7">5</text>
<text x="99.8" y="97.1">5</text>
<text x="254.3" y="97.1">4</text>
<text x="30.5" y="103.5">X5R</text>
<text x="30.5" y="106">10%</text>
<text x="102.4" y="107.3">5</text>
<text x="116.7" y="103.5">1.62-3.63V</text>
<text x="220.8" y="103.5">1.62-3.63V</text>
<text x="251.8" y="107.3">5</text>
<text x="102.4" y="109.8">5</text>
<text x="102.4" y="112.3">5</text>
<text x="251.8" y="112.3">5</text>
<text x="251.8" y="109.8">5</text>
<text x="50.2" y="114.6">W25Q16JVSNIQ</text>
<text x="102.4" y="114.9">5</text>
<text x="251.8" y="114.9">5</text>
<text x="195.4" y="136.4">RP2040</text>
<text x="269" y="136.4">C7</text>
<text x="56.6" y="141.2">1K</text>
<text x="56.6" y="138.7">R14</text>
<text x="81.2" y="141.5">C5</text>
<text x="241.1" y="139">PIN33</text>
<text x="251.2" y="139">C6</text>
<text x="251.2" y="141.5">100n</text>
<text x="258.9" y="139">PIN42</text>
<text x="269" y="141.5">M0603</text>
<text x="269" y="139">100n</text>
<text x="33" y="149.1">X1</text>
<text x="71.1" y="144">PIN10</text>
<text x="81.2" y="146.6">M0603</text>
<text x="81.2" y="149.1">6.3V</text>
<text x="81.2" y="144">100n</text>
<text x="88.8" y="144">PIN22</text>
<text x="99" y="149.1">M0603</text>
<text x="99" y="144">C8</text>
<text x="99" y="146.6">100n</text>
<text x="106.6" y="144">PIN23</text>
<text x="116.7" y="149.1">M0603</text>
<text x="116.7" y="144">C9</text>
<text x="116.7" y="146.6">100n</text>
<text x="251.2" y="149.1">X5R</text>
<text x="251.2" y="144">M0603</text>
<text x="251.2" y="146.6">6.3V</text>
<text x="269" y="146.6">X5R</text>
<text x="269" y="144">6.3V</text>
<text x="269" y="149.1">10%</text>
<text x="81.2" y="151.6">X5R</text>
<text x="81.2" y="154.2">10%</text>
<text x="99" y="154.2">X5R</text>
<text x="99" y="151.6">6.3V</text>
<text x="116.7" y="154.2">X5R</text>
<text x="116.7" y="151.6">6.3V</text>
<text x="127.7" y="150.4">5</text>
<text x="130.3" y="152.9">5</text>
<text x="174.6" y="154.7" transform="rotate(-90 174.6 154.7)">1.62-3.63V</text>
<text x="177.1" y="152.1" transform="rotate(-90 177.1 152.1)">1.05-1.16V</text>
<text x="218.8" y="150.4">5</text>
<text x="218.8" y="152.9">5</text>
<text x="251.2" y="151.6">10%</text>
<text x="22.8" y="159.2">C16</text>
<text x="22.8" y="161.8">15p</text>
<text x="43.1" y="161.8">12MHz</text>
<text x="58.4" y="159.2">C17</text>
<text x="58.4" y="161.8">15p</text>
<text x="99" y="156.7">10%</text>
<text x="116.7" y="156.7">10%</text>
<text x="130.3" y="158">5</text>
<text x="130.3" y="160.5">5</text>
<text x="241.1" y="171.9">ITR VNCorp.</text>
<text x="241.1" y="177">Room 904, Saigon Paragon Building,</text>
<text x="241.1" y="179.5">Tan Phu Ward, District 7,</text>
<text x="137" y="182.1">11:30:12 AM</text>
<text x="162.4" y="182.1">3 of</text>
<text x="170" y="182.1">7</text>
<text x="241.1" y="182.1">Ho Chi Minh City, 700000,</text>
<text x="241.1" y="184.6">Vietnam</text>
</g>
<g font-size="2.3" fill="#980000">
<text x="78.7" y="27.4">RUN</text>
<text x="220.8" y="35">ADC_AVDD</text>
<text x="258.9" y="35">ADC_VREF</text>
<text x="179.7" y="50.7" transform="rotate(-90 179.7 50.7)">USB_DPX</text>
<text x="182.2" y="50.7" transform="rotate(-90 182.2 50.7)">USB_DMX</text>
<text x="156.8" y="55.8" transform="rotate(-90 156.8 55.8)">QSPI_SS</text>
<text x="159.4" y="55.8" transform="rotate(-90 159.4 55.8)">QSPI_SD1</text>
<text x="161.9" y="55.8" transform="rotate(-90 161.9 55.8)">QSPI_SD2</text>
<text x="164.5" y="55.8" transform="rotate(-90 164.5 55.8)">QSPI_SD0</text>
<text x="167" y="55.8" transform="rotate(-90 167 55.8)">QSPI_SCLK</text>
<text x="169.5" y="55.8" transform="rotate(-90 169.5 55.8)">QSPI_SD3</text>
<text x="218.3" y="83.2">GPIO29_ADC3</text>
<text x="81.2" y="88.2">QSPI_SS</text>
<text x="218.3" y="88.2">GPIO27_ADC1</text>
<text x="218.3" y="85.7">GPIO28_ADC2</text>
<text x="81.2" y="90.8">QSPI_SCLK</text>
<text x="81.2" y="93.3">QSPI_SD0</text>
<text x="81.2" y="95.9">QSPI_SD1</text>
<text x="121.8" y="100.9">GPIO7</text>
<text x="218.3" y="100.9">GPIO22</text>
<text x="218.3" y="98.4">GPIO23</text>
<text x="81.2" y="103.5">QSPI_SD2</text>
<text x="81.2" y="108.5">QSPI_SD3</text>
<text x="22.8" y="126.3">XIN</text>
<text x="45.7" y="126.3">XOUT</text>
<text x="169.5" y="149.6" transform="rotate(-90 169.5 149.6)">XIN</text>
<text x="172.1" y="149.6" transform="rotate(-90 172.1 149.6)">XOUT</text>
<text x="179.7" y="149.6" transform="rotate(-90 179.7 149.6)">SWCLK</text>
<text x="182.2" y="149.6" transform="rotate(-90 182.2 149.6)">SWDIO</text>
<text x="184.8" y="149.6" transform="rotate(-90 184.8 149.6)">RUN</text>
<text x="55.3" y="152.1" transform="rotate(-90 55.3 152.1)">XR</text>
</g>
<g font-size="2.3" fill="#bfbebc">
<text x="91.4" y="60.4">R4</text>
<text x="91.4" y="62.9">NO-FIT</text>
<text x="91.4" y="70.5">M1005</text>
<text x="91.4" y="68">tolerance</text>
<text x="33" y="122.5">R15</text>
<text x="33" y="136.2">tolerance</text>
<text x="33" y="132.9">NO-FIT</text>
<text x="33" y="139.5">M1005</text>
</g>
</svg>
